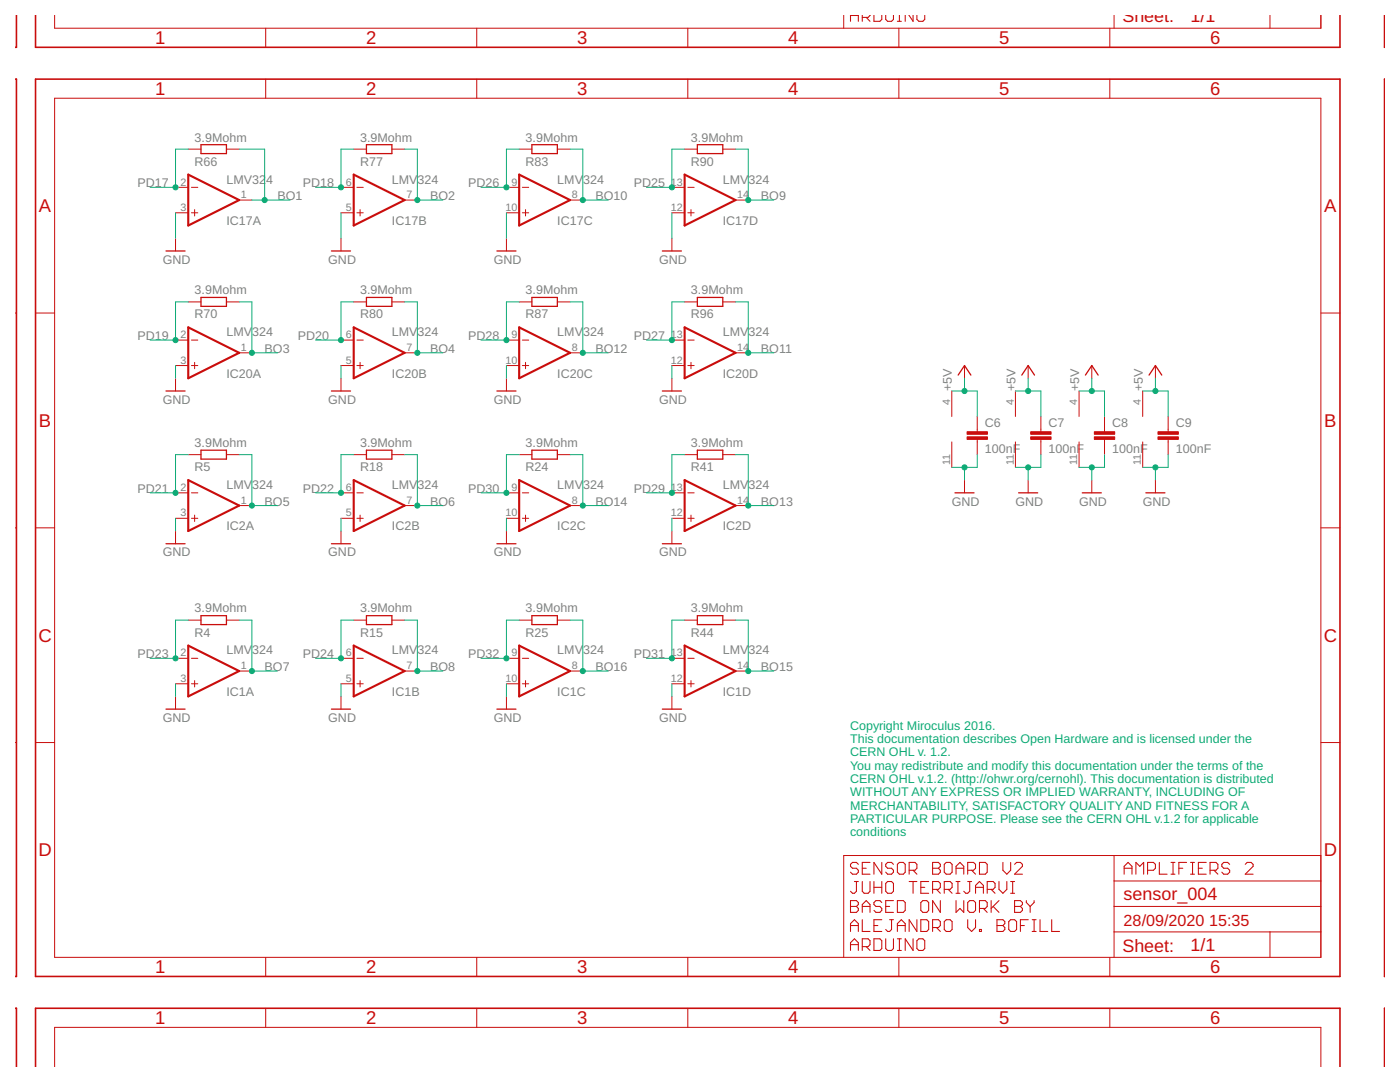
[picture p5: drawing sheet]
<svg xmlns="http://www.w3.org/2000/svg" width="279mm" height="216mm" viewBox="0 0 279 216" stroke-linecap="round" stroke-linejoin="round" font-family="sans-serif">
<g fill="none" stroke="#c90d0c" stroke-width=".21">
<path d="M169.7 3v1.3M169.7 3.1h1.6M171.3 3v1.3M172.1 3v1.3M172.9 3.5l.7 .8M173.6 3l-.4 .5h-1.1M174.4 3v1.3h1.2l.4-.4v-.9M176.8 3v.9l.3 .4h.8l.4-.4v-.9M179.1 4.3h.8M179.5 3v1.3M180.7 3v1.3M181.4 3l.8 1.3v-1.3"/>
<path d="M183 3v.9l.4 .4h.8l.4-.4v-.9M169.7 179.7h1.2l.4 .4v.4l-.4 .4 .4 .4v.4l-.4 .4h-1.2zM170.5 175.9h.8M170.9 175.9v1.9l-.4 .4h-.4l-.4-.4M171.3 172.5l-.4-.4h-.8l-.4 .4v.4l.4 .3h.8l.4 .5v.3l-.4 .4h-.8l-.4-.4M172.1 175.9v1.9l.4 .4h.7l.4-.4v-1.9M172.1 173.2h.8M173.6 172.1h-1.5v2.3h1.5M174.4 175.9v2.3M174.4 177.1h1.6M176 172.1v2.3l-1.6-2.3v2.3M176 175.9v2.3"/>
<path d="M176.8 176.3l.3-.4h.8l.4 .4v1.5l-.4 .4h-.8l-.3-.4zM178.3 172.5l-.4-.4h-.8l-.3 .4v.4l.3 .3h.8l.4 .5v.3l-.4 .4h-.8l-.3-.4M178.3 179.7h-1.5v2.4h1.5M179.1 172.5l.4-.4h.8l.4 .4v1.5l-.4 .4h-.8l-.4-.4zM179.1 179.7h1.2l.4 .4v1.6l-.4 .4h-1.2zM181.4 173.7h1.2l.4-.5v-.7l-.4-.4h-1.2v2.3M181.4 175.9h1.6M182.2 175.9v2.3M182.2 173.7l.8 .7M183.8 177.1h.8M185.3 175.9h-1.5v2.3h1.5M186.1 172.1h1.2l.4 .4v.4l-.4 .3 .4 .5v.3l-.4 .4h-1.2z"/>
<path d="M186.1 173.2h1.2M186.1 177.5h1.2l.4-.4v-.8l-.4-.4h-1.2v2.3M186.9 177.5l.8 .7M187.7 179.7v2.4l-1.6-2.4v2.4M188.4 172.5l.4-.4h.8l.4 .4v1.5l-.4 .4h-.8l-.4-.4zM188.4 177.5h1.2l.4-.4v-.8l-.4-.4h-1.2v2.3M189.2 177.5l.8 .7M190.8 173.2h1.5M190.8 174.4v-1.5l.8-.8 .7 .8v1.5M190.8 179.7v2.4l.8-.8 .7 .8v-2.4M190.8 178.2h.8M190.8 175.9h.8"/>
<path d="M191.2 175.9v2.3M193.1 173.7h1.2l.4-.5v-.7l-.4-.4h-1.2v2.3M193.1 175.9h.8M193.5 175.9v1.9l-.4 .4h-.4l-.4-.4M193.9 173.7l.8 .7M194.7 178.2v-1.5l.8-.8 .8 .8v1.5M194.7 177.1h1.6M195.5 172.1h1.1l.4 .4v1.5l-.4 .4h-1.1zM197 177.5h1.2l.4-.4v-.8l-.4-.4h-1.2v2.3M197.8 177.5l.8 .7M197.8 179.7v2.4M199.4 175.9v1.6l.8 .7 .7-.7v-1.6"/>
<path d="M199.4 179.7l-1.6 1.6M200.2 172.1v1.6l.7 .7 .8-.7v-1.6M201.7 178.2h.8M201.7 175.9h.8M202.1 175.9v2.3M202.5 172.5l.4-.4h.7l.4 .4v.4l-1.5 1.5h1.5M202.5 179.7h1.1l.4 .4v.4l-.4 .4 .4 .4v.4l-.4 .4h-1.1zM204.8 179.7v.4l.8 .8M206.4 179.7v.4l-.8 .8M224.3 173.2h1.6M224.3 174.4v-1.5l.8-.8 .8 .8v1.5M226.7 174.4v-2.3l.8 .8 .7-.8v2.3"/>
<path d="M229 173.7h1.2l.4-.5v-.7l-.4-.4h-1.2v2.3M231.4 172.1v2.3h1.5M233.7 172.1h.8M233.7 174.4h.8M234.1 172.1v2.3M235.3 173.2h.8M236.8 172.1h-1.5v2.3M237.6 172.1h.8M237.6 174.4h.8M238 172.1v2.3M239.2 173.2h.7M240.7 172.1h-1.5v2.3h1.5"/>
<path d="M241.5 173.7h1.2l.4-.5v-.7l-.4-.4h-1.2v2.3M242.3 173.7l.8 .7M245.4 172.5l-.4-.4h-.8l-.4 .4v.4l.4 .3h.8l.4 .5v.3l-.4 .4h-.8l-.4-.4M248.5 172.5l.4-.4h.8l.4 .4v.4l-1.6 1.5h1.6M169.7 185.9v-1.6l.8-.8 .8 .8v1.6M169.7 189.7v-1.6l.8-.8 .8 .8v1.6M169.7 180.9h1.2M169.7 184.7h1.6M169.7 188.5h1.6M172.1 182.1v-1.6l.8-.8 .7 .8v1.6M172.1 183.5v2.4h1.5M172.1 188.9h1.1l.4-.4v-.8l-.4-.4h-1.1v2.4"/>
<path d="M172.1 180.9h1.5M172.9 188.9l.7 .8M174.4 187.3h1.2l.4 .4v1.6l-.4 .4h-1.2zM174.4 184.7h.8M176 180.1l-.4-.4h-.8l-.4 .4v.4l.4 .4h.8l.4 .4v.4l-.4 .4h-.8l-.4-.4M176 183.5h-1.6v2.4h1.6M176.8 187.3v2l.3 .4h.8l.4-.4v-2M176.8 180.9h.7M177.5 183.5h.8M177.9 183.5v2l-.4 .4h-.4l-.3-.4M179.1 185.9v-1.6l.8-.8 .8 .8v1.6M179.1 184.7h1.6"/>
<path d="M179.1 187.3h.8M179.1 189.7h.8M179.5 187.3v2.4M182.2 187.3v2.4l-1.5-2.4v2.4M183 183.5v2.4l-1.6-2.4v2.4M183 187.7l.4-.4h.8l.4 .4v1.6l-.4 .4h-.8l-.4-.4zM183.8 180.1l.4-.4h.8l.3 .4v1.6l-.3 .4h-.8l-.4-.4zM183.8 183.5h1.2l.3 .4v1.6l-.3 .4h-1.2zM186.1 185.1h1.2l.4-.4v-.8l-.4-.4h-1.2v2.4M186.9 185.1l.8 .8M188.4 183.9l.4-.4h.8l.4 .4v1.6l-.4 .4h-.8l-.4-.4zM193.1 180.1l.4-.4h.8l.4 .4v1.6l-.4 .4h-.8l-.4-.4z"/>
<path d="M193.1 183.5v1.6l.8 .8 .8-.8v-1.6M195.5 181.3h1.1l.4-.4v-.8l-.4-.4h-1.1v2.4M195.5 185.5h.4v.4h-.4zM196.3 181.3l.7 .8M198.2 180.9l1.2 1.2M199 184.7h1.2M199 183.5h1.2l.3 .4v.4l-.3 .4 .3 .4v.4l-.3 .4h-1.2zM201.3 183.9l.4-.4h.8l.4 .4v1.6l-.4 .4h-.8l-.4-.4zM202.5 180.9h1.1M203.6 184.7h.8M205.2 183.5h-1.6v2.4M205.6 180.9v1.2"/>
<path d="M206 185.9h.8M206 183.5h.8M206.4 183.5v2.4M207.6 183.5v2.4h1.5M209.9 183.5v2.4h1.6"/>
</g>
<path d="M3 15.8h.3v179h-.3M3.3 3v6.4h-.3M7.1 3v6.4h260.3v-6.4M7.1 15.8h260.3v179h-260.3zM276.3 3v6.4h.1M276.4 15.8h-.1v179h.1M3 201.2h.3v11.7M7.1 212.9v-11.7h260.3v11.7M276.4 201.2h-.1v11.7" fill="none" stroke="#c90d0c" stroke-width=".32"/>
<g fill="none" stroke="#c90d0c" stroke-width=".2">
<path d="M10.9 3v2.6h252.7v-2.6M10.9 19.6h252.7v171.4h-252.7zM53 5.6v3.8M53 15.8v3.8M95.1 5.6v3.8M95.1 15.8v3.8M137.3 5.6v3.8M137.3 15.8v3.8M168.4 3v2.6M179.4 5.6v3.8M179.4 15.8v3.8M221.5 5.6v3.8"/>
<path d="M221.5 15.8v3.8M222.3 3v2.6M253.4 3v2.6M35 37.4h2.6M37.6 29.8h2.5M38.2 37.4h1.3M45.2 29.8h2.5M47.7 39.9h2.6M68.1 37.4h2.5M70.6 29.8h2.5M71.2 37.4h1.3M78.2 29.8h2.6"/>
<path d="M80.8 39.9h2.5M101.1 37.4h2.5M103.6 29.8h2.6M104.2 37.4h1.3M111.2 29.8h2.6M113.8 39.9h2.5M134.1 37.4h2.5M136.6 29.8h2.6M137.3 37.4h1.2M144.3 29.8h2.5M146.8 39.9h2.5M35 42.5h2.6"/>
<path d="M35 47.5v2.6M38.2 42.5h1.3M38.8 41.8v1.3M68.1 42.5h2.5M68.1 47.5v2.6M71.2 42.5h1.3M71.9 41.8v1.3M101.1 42.5h2.5M101.1 47.5v2.6M104.2 42.5h1.3M104.9 41.8v1.3M134.1 42.5h2.5"/>
<path d="M134.1 47.5v2.6M137.3 42.5h1.2M137.9 41.8v1.3M3 62.5h.3M7.1 62.5h3.8M35 72.9h2.6M35 67.9h2.6M35 75.5v2.5M37.6 60.2h2.5M38.2 72.9h1.3M38.2 67.9h1.3M38.8 72.3v1.3"/>
<path d="M45.2 60.2h2.5M47.7 70.4h2.6M68.1 72.9h2.5M68.1 67.9h2.5M68.1 75.5v2.5M70.6 60.2h2.5M71.2 72.9h1.3M71.2 67.9h1.3M71.9 72.3v1.3M78.2 60.2h2.6M80.8 70.4h2.5M101.1 72.9h2.5"/>
<path d="M101.1 67.9h2.5M101.1 75.5v2.5M103.6 60.2h2.6M104.2 72.9h1.3M104.2 67.9h1.3M104.9 72.3v1.3M111.2 60.2h2.6M113.8 70.4h2.5M134.1 72.9h2.5M134.1 67.9h2.5M134.1 75.5v2.5M136.6 60.2h2.6"/>
<path d="M137.3 72.9h1.2M137.3 67.9h1.2M137.9 72.3v1.3M144.3 60.2h2.5M146.8 70.4h2.5M189.9 78v5.1M192.5 72.9v2.6M202.6 78v5.1M205.2 72.9v2.6M215.3 78v5.1M217.9 72.9v2.6M228 78v5.1"/>
<path d="M230.6 72.9v2.6M263.6 62.5h3.8M276.3 62.5h.1M35 98.3h2.6M37.6 90.7h2.5M38.2 98.3h1.3M45.2 90.7h2.5M68.1 98.3h2.5M70.6 90.7h2.5M71.2 98.3h1.3M78.2 90.7h2.6M101.1 98.3h2.5"/>
<path d="M103.6 90.7h2.6M104.2 98.3h1.3M111.2 90.7h2.6M134.1 98.3h2.5M136.6 90.7h2.6M137.3 98.3h1.2M144.3 90.7h2.5M189.9 88.2v5.1M192.5 95.8v2.5M195 83.1v3M195 87.7v3M202.6 88.2v5.1"/>
<path d="M205.2 95.8v2.5M207.7 83.1v3M207.7 87.7v3M215.3 88.2v5.1M217.9 95.8v2.5M220.4 83.1v3M220.4 87.7v3M228 88.2v5.1M230.6 95.8v2.5M233.1 83.1v3M233.1 87.7v3M3 105.3h.3"/>
<path d="M7.1 105.3h3.8M35 103.4h2.6M35 106v2.5M38.2 103.4h1.3M38.8 102.8v1.3M47.7 100.9h2.6M68.1 103.4h2.5M68.1 106v2.5M71.2 103.4h1.3M71.9 102.8v1.3M80.8 100.9h2.5M101.1 103.4h2.5"/>
<path d="M101.1 106v2.5M104.2 103.4h1.3M104.9 102.8v1.3M113.8 100.9h2.5M134.1 103.4h2.5M134.1 106v2.5M137.3 103.4h1.2M137.9 102.8v1.3M146.8 100.9h2.5M263.6 105.3h3.8M276.3 105.3h.1M35 136.4h2.6"/>
<path d="M35 131.4h2.6M35 139v2.5M37.6 123.7h2.5M38.2 136.4h1.3M38.2 131.4h1.3M38.8 135.8v1.3M45.2 123.7h2.5M47.7 133.9h2.6M68.1 136.4h2.5M68.1 131.4h2.5M68.1 139v2.5M70.6 123.7h2.5"/>
<path d="M71.2 136.4h1.3M71.2 131.4h1.3M71.9 135.8v1.3M78.2 123.7h2.6M80.8 133.9h2.5M101.1 136.4h2.5M101.1 131.4h2.5M101.1 139v2.5M103.6 123.7h2.6M104.2 136.4h1.3M104.2 131.4h1.3M104.9 135.8v1.3"/>
<path d="M111.2 123.7h2.6M113.8 133.9h2.5M134.1 136.4h2.5M134.1 131.4h2.5M134.1 139v2.5M136.6 123.7h2.6M137.3 136.4h1.2M137.3 131.4h1.2M137.9 135.8v1.3M144.3 123.7h2.5M146.8 133.9h2.5M3 148.2h.3"/>
<path d="M7.1 148.2h3.8M263.6 148.2h3.8M276.3 148.2h.1M222.3 170.7v20.3M222.3 175.8h41.3M263.6 170.7h-95.2v20.3M53 191v3.8M95.1 191v3.8M137.3 191v3.8M179.4 191v3.8M221.5 191v3.8M222.3 185.9h41.3"/>
<path d="M222.3 180.9h41.3M253.4 185.9v5.1M10.9 212.9v-7.9h252.7v7.9M53 201.2v3.8M95.1 201.2v3.8M137.3 201.2v3.8M179.4 201.2v3.8M221.5 201.2v3.8"/>
</g>
<g fill="none" stroke="#c90d0c" stroke-width=".42">
<path d="M37.6 34.8l10.1 5.1-10.1 5.1zM70.6 34.8l10.2 5.1-10.2 5.1zM103.6 34.8l10.2 5.1-10.2 5.1zM136.6 34.8l10.2 5.1-10.2 5.1zM37.6 65.3l10.1 5.1-10.1 5.1zM70.6 65.3l10.2 5.1-10.2 5.1zM103.6 65.3l10.2 5.1-10.2 5.1zM136.6 65.3l10.2 5.1-10.2 5.1zM37.6 95.8l10.1 5.1-10.1 5.1zM70.6 95.8l10.2 5.1-10.2 5.1zM103.6 95.8l10.2 5.1-10.2 5.1zM136.6 95.8l10.2 5.1-10.2 5.1z"/>
<path d="M37.6 128.8l10.1 5.1-10.1 5.1zM70.6 128.8l10.2 5.1-10.2 5.1zM103.6 128.8l10.2 5.1-10.2 5.1zM136.6 128.8l10.2 5.1-10.2 5.1z"/>
</g>
<g fill="none" stroke="#c90d0c" stroke-width=".25">
<path d="M40.1 28.9h5.1v1.7h-5.1zM73.1 28.9h5.1v1.7h-5.1zM106.2 28.9h5v1.7h-5zM139.2 28.9h5.1v1.7h-5.1zM33.1 50.1h3.8M40.1 59.4h5.1v1.7h-5.1zM66.1 50.1h3.9M73.1 59.4h5.1v1.7h-5.1zM99.2 50.1h3.8M106.2 59.4h5v1.7h-5zM132.2 50.1h3.8M139.2 59.4h5.1v1.7h-5.1z"/>
<path d="M33.1 78h3.8M66.1 78h3.9M99.2 78h3.8M132.2 78h3.8M191.2 74.8l1.3-1.9 1.3 1.9M203.9 74.8l1.3-1.9 1.3 1.9M216.6 74.8l1.3-1.9 1.3 1.9M229.3 74.8l1.3-1.9 1.3 1.9M40.1 89.8h5.1v1.8h-5.1zM73.1 89.8h5.1v1.8h-5.1zM106.2 89.8h5v1.8h-5zM139.2 89.8h5.1v1.8h-5.1z"/>
<path d="M190.6 98.3h3.8M203.3 98.3h3.8M216 98.3h3.8M228.7 98.3h3.8M33.1 108.5h3.8M66.1 108.5h3.9M99.2 108.5h3.8M132.2 108.5h3.8M40.1 122.9h5.1v1.7h-5.1zM73.1 122.9h5.1v1.7h-5.1zM106.2 122.9h5v1.7h-5zM139.2 122.9h5.1v1.7h-5.1z"/>
<path d="M33.1 141.5h3.8M66.1 141.5h3.9M99.2 141.5h3.8M132.2 141.5h3.8"/>
</g>
<g fill="#c90d0c" stroke="#c90d0c" stroke-width=".2">
<path d="M193 87.2h4.1v.5h-4.1z"/>
<path d="M193 86.1h4.1v.6h-4.1z"/>
<path d="M205.7 87.2h4.1v.5h-4.1z"/>
<path d="M205.7 86.1h4.1v.6h-4.1z"/>
<path d="M218.4 87.2h4.1v.5h-4.1z"/>
<path d="M218.4 86.1h4.1v.6h-4.1z"/>
<path d="M231.1 87.2h4.1v.5h-4.1z"/>
<path d="M231.1 86.1h4.1v.6h-4.1z"/>
</g>
<g fill="none" stroke="#0dab76" stroke-width=".2">
<path d="M37.6 29.8h-2.6v7.6h-5M47.7 29.8h5.1v10.1M50.3 39.9h7.6M70.6 29.8h-2.5v7.6h-5.1M80.8 29.8h2.5v10.1h5.1M103.6 29.8h-2.5v7.6h-5.1M113.8 29.8h2.5v10.1h5.1M136.6 29.8h-2.5v7.6h-5.1M146.8 29.8h2.5v10.1h5.1M35 42.5v5M68.1 42.5v5M101.1 42.5v5"/>
<path d="M134.1 42.5v5M35 72.9v2.6M37.6 60.2h-2.6v7.7h-5M47.7 60.2h2.6v10.2h5.1M68.1 72.9v2.6M70.6 60.2h-2.5v7.7h-5.1M80.8 60.2h2.5v10.2h5.1M101.1 72.9v2.6M103.6 60.2h-2.5v7.7h-5.1M113.8 60.2h2.5v10.2h5.1M134.1 72.9v2.6M136.6 60.2h-2.5v7.7h-5.1"/>
<path d="M146.8 60.2h2.5v10.2h5.1M189.9 78h5.1v5.1M192.5 75.5v2.5M202.6 78h5.1v5.1M205.2 75.5v2.5M215.3 78h5.1v5.1M217.9 75.5v2.5M228 78h5.1v5.1M230.6 75.5v2.5M37.6 90.7h-2.6v7.6h-5M47.7 90.7h2.6v10.2h5.1M70.6 90.7h-2.5v7.6h-5.1"/>
<path d="M80.8 90.7h2.5v10.2h5.1M103.6 90.7h-2.5v7.6h-5.1M113.8 90.7h2.5v10.2h5.1M136.6 90.7h-2.5v7.6h-5.1M146.8 90.7h2.5v10.2h5.1M192.5 93.3v2.5M195 90.7v2.6h-5.1M205.2 93.3v2.5M207.7 90.7v2.6h-5.1M217.9 93.3v2.5M220.4 90.7v2.6h-5.1M230.6 93.3v2.5"/>
<path d="M233.1 90.7v2.6h-5.1M35 103.4v2.6M68.1 103.4v2.6M101.1 103.4v2.6M134.1 103.4v2.6M35 136.4v2.6M37.6 123.7h-2.6v7.7h-5M47.7 123.7h2.6v10.2h5.1M68.1 136.4v2.6M70.6 123.7h-2.5v7.7h-5.1M80.8 123.7h2.5v10.2h5.1M101.1 136.4v2.6"/>
<path d="M103.6 123.7h-2.5v7.7h-5.1M113.8 123.7h2.5v10.2h5.1M134.1 136.4v2.6M136.6 123.7h-2.5v7.7h-5.1M146.8 123.7h2.5v10.2h5.1"/>
</g>
<g fill="#0dab76" stroke="#0dab76" stroke-width=".2">
<circle cx="192.5" cy="93.3" r=".51"/>
<circle cx="205.2" cy="93.3" r=".51"/>
<circle cx="217.9" cy="93.3" r=".51"/>
<circle cx="230.6" cy="93.3" r=".51"/>
<circle cx="192.5" cy="78" r=".51"/>
<circle cx="205.2" cy="78" r=".51"/>
<circle cx="217.9" cy="78" r=".51"/>
<circle cx="230.6" cy="78" r=".51"/>
<circle cx="52.8" cy="39.9" r=".51"/>
<circle cx="83.3" cy="39.9" r=".51"/>
<circle cx="116.3" cy="39.9" r=".51"/>
<circle cx="149.3" cy="39.9" r=".51"/>
<circle cx="134.1" cy="37.4" r=".51"/>
<circle cx="101.1" cy="37.4" r=".51"/>
<circle cx="101.1" cy="67.9" r=".51"/>
<circle cx="134.1" cy="98.3" r=".51"/>
<circle cx="101.1" cy="98.3" r=".51"/>
<circle cx="35" cy="131.4" r=".51"/>
<circle cx="68.1" cy="98.3" r=".51"/>
<circle cx="35" cy="98.3" r=".51"/>
<circle cx="68.1" cy="67.9" r=".51"/>
<circle cx="35" cy="67.9" r=".51"/>
<circle cx="68.1" cy="37.4" r=".51"/>
<circle cx="35" cy="37.4" r=".51"/>
<circle cx="134.1" cy="131.4" r=".51"/>
<circle cx="134.1" cy="67.9" r=".51"/>
<circle cx="68.1" cy="131.4" r=".51"/>
<circle cx="101.1" cy="131.4" r=".51"/>
<circle cx="50.3" cy="70.4" r=".51"/>
<circle cx="83.3" cy="70.4" r=".51"/>
<circle cx="116.3" cy="70.4" r=".51"/>
<circle cx="149.3" cy="70.4" r=".51"/>
<circle cx="50.3" cy="100.9" r=".51"/>
<circle cx="83.3" cy="100.9" r=".51"/>
<circle cx="116.3" cy="100.9" r=".51"/>
<circle cx="149.3" cy="100.9" r=".51"/>
<circle cx="50.3" cy="133.9" r=".51"/>
<circle cx="83.3" cy="133.9" r=".51"/>
<circle cx="116.3" cy="133.9" r=".51"/>
<circle cx="149.3" cy="133.9" r=".51"/>
</g>
<g font-size="3.7" fill="#c90d0c">
<text x="30.9" y="8.8">1</text>
<text x="73.1" y="8.8">2</text>
<text x="115.2" y="8.8">3</text>
<text x="157.3" y="8.8">4</text>
<text x="199.4" y="8.8">5</text>
<text x="241.5" y="8.8">6</text>
<text x="30.9" y="19">1</text>
<text x="73.1" y="19">2</text>
<text x="115.2" y="19">3</text>
<text x="157.3" y="19">4</text>
<text x="199.4" y="19">5</text>
<text x="241.5" y="19">6</text>
<text x="7.8" y="42.3">A</text>
<text x="264.3" y="42.3">A</text>
<text x="7.8" y="85.2">B</text>
<text x="264.3" y="85.2">B</text>
<text x="7.7" y="128">C</text>
<text x="264.2" y="128">C</text>
<text x="7.7" y="170.9">D</text>
<text x="264.2" y="170.9">D</text>
<text x="30.9" y="194.2">1</text>
<text x="73.1" y="194.2">2</text>
<text x="115.2" y="194.2">3</text>
<text x="157.3" y="194.2">4</text>
<text x="199.4" y="194.2">5</text>
<text x="241.5" y="194.2">6</text>
<text x="30.9" y="204.4">1</text>
<text x="73.1" y="204.4">2</text>
<text x="115.2" y="204.4">3</text>
<text x="157.3" y="204.4">4</text>
<text x="199.4" y="204.4">5</text>
<text x="241.5" y="204.4">6</text>
</g>
<g font-size="3.6" fill="#c90d0c">
<text x="224" y="4.5">Sheet:</text>
<text x="237.6" y="4.4">1/1</text>
<text x="224.2" y="179.6">sensor_004</text>
<text x="224" y="189.9">Sheet:</text>
<text x="237.6" y="189.8">1/1</text>
</g>
<g font-size="3.2" fill="#c90d0c">
<text x="224.2" y="-.7">28/09/2020</text>
<text x="241.3" y="-.7">15:35</text>
<text x="224.2" y="184.7">28/09/2020</text>
<text x="241.3" y="184.7">15:35</text>
</g>
<g font-size="2.5" fill="#808080">
<text x="38.8" y="28.2">3.9Mohm</text>
<text x="71.9" y="28.2">3.9Mohm</text>
<text x="104.9" y="28.2">3.9Mohm</text>
<text x="137.9" y="28.2">3.9Mohm</text>
<text x="38.8" y="33">R66</text>
<text x="71.9" y="33">R77</text>
<text x="104.9" y="33">R83</text>
<text x="137.9" y="33">R90</text>
<text x="27.4" y="37.4">PD17</text>
<text x="45.2" y="36.6">LMV32</text>
<text x="53.1" y="36.6">4</text>
<text x="55.3" y="39.9">BO1</text>
<text x="60.4" y="37.4">PD18</text>
<text x="78.2" y="36.6">LMV</text>
<text x="83.4" y="36.6">324</text>
<text x="85.8" y="39.9">BO2</text>
<text x="93.4" y="37.4">PD26</text>
<text x="111.2" y="36.6">LMV</text>
<text x="116.4" y="36.6">324</text>
<text x="118.8" y="39.9">BO10</text>
<text x="126.5" y="37.4">PD25</text>
<text x="144.2" y="36.6">LMV</text>
<text x="149.4" y="36.6">324</text>
<text x="151.9" y="39.9">BO9</text>
<text x="45.2" y="44.9">IC17A</text>
<text x="78.2" y="44.9">IC17B</text>
<text x="111.2" y="44.9">IC17C</text>
<text x="144.2" y="44.9">IC17D</text>
<text x="32.5" y="52.6">GND</text>
<text x="65.5" y="52.6">GND</text>
<text x="98.5" y="52.6">GND</text>
<text x="131.5" y="52.6">GND</text>
<text x="38.8" y="58.7">3.9Mohm</text>
<text x="71.9" y="58.7">3.9Mohm</text>
<text x="104.9" y="58.7">3.9Mohm</text>
<text x="137.9" y="58.7">3.9Mohm</text>
<text x="38.8" y="63.5">R70</text>
<text x="71.9" y="63.5">R80</text>
<text x="104.9" y="63.5">R87</text>
<text x="137.9" y="63.5">R96</text>
<text x="27.4" y="67.9">PD19</text>
<text x="45.2" y="67.1">LMV</text>
<text x="50.3" y="67.1">324</text>
<text x="52.8" y="70.4">BO3</text>
<text x="59.4" y="67.9">PD20</text>
<text x="78.2" y="67.1">LMV</text>
<text x="83.4" y="67.1">324</text>
<text x="85.8" y="70.4">BO4</text>
<text x="93.4" y="67.9">PD28</text>
<text x="111.2" y="67.1">LMV</text>
<text x="116.4" y="67.1">324</text>
<text x="118.8" y="70.4">BO12</text>
<text x="126.5" y="67.9">PD27</text>
<text x="144.2" y="67.1">LMV</text>
<text x="149.4" y="67.1">324</text>
<text x="151.9" y="70.4">BO11</text>
<text x="45.2" y="75.3">IC20A</text>
<text x="78.2" y="75.3">IC20B</text>
<text x="111.2" y="75.3">IC20C</text>
<text x="144.2" y="75.3">IC20D</text>
<text x="32.5" y="80.6">GND</text>
<text x="65.5" y="80.6">GND</text>
<text x="98.5" y="80.6">GND</text>
<text x="131.5" y="80.6">GND</text>
<text x="190" y="78" transform="rotate(-90 190 78)">+5V</text>
<text x="202.7" y="78" transform="rotate(-90 202.7 78)">+5V</text>
<text x="215.4" y="78" transform="rotate(-90 215.4 78)">+5V</text>
<text x="228.1" y="78" transform="rotate(-90 228.1 78)">+5V</text>
<text x="38.8" y="89.2">3.9Mohm</text>
<text x="71.9" y="89.2">3.9Mohm</text>
<text x="104.9" y="89.2">3.9Mohm</text>
<text x="137.9" y="89.2">3.9Mohm</text>
<text x="196.6" y="85.3">C6</text>
<text x="209.3" y="85.3">C7</text>
<text x="222" y="85.3">C8</text>
<text x="234.7" y="85.3">C9</text>
<text x="38.8" y="94">R5</text>
<text x="71.9" y="94">R18</text>
<text x="104.9" y="94">R24</text>
<text x="137.9" y="94">R41</text>
<text x="196.6" y="90.3">100nF</text>
<text x="209.3" y="90.3">100nF</text>
<text x="222" y="90.3">100nF</text>
<text x="234.7" y="90.3">100nF</text>
<text x="27.4" y="98.3">PD21</text>
<text x="45.2" y="97.6">LMV</text>
<text x="50.3" y="97.6">324</text>
<text x="52.8" y="100.9">BO5</text>
<text x="60.4" y="98.3">PD22</text>
<text x="78.2" y="97.6">LMV</text>
<text x="83.4" y="97.6">324</text>
<text x="85.8" y="100.9">BO6</text>
<text x="93.4" y="98.3">PD30</text>
<text x="111.2" y="97.6">LMV</text>
<text x="116.4" y="97.6">324</text>
<text x="118.8" y="100.9">BO14</text>
<text x="126.5" y="98.3">PD29</text>
<text x="144.2" y="97.6">LMV</text>
<text x="149.4" y="97.6">324</text>
<text x="151.9" y="100.9">BO13</text>
<text x="190" y="100.9">GND</text>
<text x="202.7" y="100.9">GND</text>
<text x="215.4" y="100.9">GND</text>
<text x="228.1" y="100.9">GND</text>
<text x="45.2" y="105.8">IC2A</text>
<text x="78.2" y="105.8">IC2B</text>
<text x="111.2" y="105.8">IC2C</text>
<text x="144.2" y="105.8">IC2D</text>
<text x="32.5" y="111">GND</text>
<text x="65.5" y="111">GND</text>
<text x="98.5" y="111">GND</text>
<text x="131.5" y="111">GND</text>
<text x="38.8" y="122.2">3.9Mohm</text>
<text x="71.9" y="122.2">3.9Mohm</text>
<text x="104.9" y="122.2">3.9Mohm</text>
<text x="137.9" y="122.2">3.9Mohm</text>
<text x="27.4" y="131.4">PD23</text>
<text x="38.8" y="127">R4</text>
<text x="45.2" y="130.6">LMV</text>
<text x="50.3" y="130.6">324</text>
<text x="60.4" y="131.4">PD24</text>
<text x="71.9" y="127">R15</text>
<text x="78.2" y="130.6">LMV</text>
<text x="83.4" y="130.6">324</text>
<text x="93.4" y="131.4">PD32</text>
<text x="104.9" y="127">R25</text>
<text x="111.2" y="130.6">LMV</text>
<text x="116.4" y="130.6">324</text>
<text x="126.5" y="131.4">PD31</text>
<text x="137.9" y="127">R44</text>
<text x="144.2" y="130.6">LMV</text>
<text x="149.4" y="130.6">324</text>
<text x="52.8" y="133.9">BO7</text>
<text x="85.8" y="133.9">BO8</text>
<text x="118.8" y="133.9">BO16</text>
<text x="151.9" y="133.9">BO15</text>
<text x="45.2" y="138.8">IC1A</text>
<text x="78.2" y="138.8">IC1B</text>
<text x="111.2" y="138.8">IC1C</text>
<text x="144.2" y="138.8">IC1D</text>
<text x="32.5" y="144">GND</text>
<text x="65.5" y="144">GND</text>
<text x="98.5" y="144">GND</text>
<text x="131.5" y="144">GND</text>
</g>
<g font-size="2.5" fill="#0dab76">
<text x="169.6" y="145.6">Copyright Miroculus 2016.</text>
<text x="169.6" y="148.2">This documentation describes Open Hardware and is licensed under the</text>
<text x="169.6" y="150.9">CERN OHL v. 1.2.</text>
<text x="169.6" y="153.6">You may redistribute and modify this documentation under the terms of the</text>
<text x="169.6" y="156.2">CERN OHL v.1.2. (http://ohwr.org/cernohl). This documentation is distributed</text>
<text x="169.6" y="158.9">WITHOUT ANY EXPRESS OR IMPLIED WARRANTY, INCLUDING OF</text>
<text x="169.6" y="161.6">MERCHANTABILITY, SATISFACTORY QUALITY AND FITNESS FOR A</text>
<text x="169.6" y="164.2">PARTICULAR PURPOSE. Please see the CERN OHL v.1.2 for applicable</text>
<text x="169.6" y="166.9">conditions</text>
</g>
<g font-size="2.1" fill="#808080">
<text x="36" y="37">2</text>
<text x="48.1" y="39.6">1</text>
<text x="69" y="37">6</text>
<text x="81.1" y="39.6">7</text>
<text x="102.1" y="37">9</text>
<text x="114.1" y="39.6">8</text>
<text x="133.9" y="37">13</text>
<text x="147.1" y="39.6">14</text>
<text x="36" y="42.1">3</text>
<text x="69" y="42.1">5</text>
<text x="100.9" y="42.1">10</text>
<text x="133.9" y="42.1">12</text>
<text x="36" y="67.5">2</text>
<text x="48.1" y="70">1</text>
<text x="69" y="67.5">6</text>
<text x="81.1" y="70">7</text>
<text x="102.1" y="67.5">9</text>
<text x="114.1" y="70">8</text>
<text x="133.9" y="67.5">13</text>
<text x="147.1" y="70">14</text>
<text x="36" y="72.6">3</text>
<text x="69" y="72.6">5</text>
<text x="100.9" y="72.6">10</text>
<text x="133.9" y="72.6">12</text>
<text x="189.6" y="80.8" transform="rotate(-90 189.6 80.8)">4</text>
<text x="202.3" y="80.8" transform="rotate(-90 202.3 80.8)">4</text>
<text x="215" y="80.8" transform="rotate(-90 215 80.8)">4</text>
<text x="227.7" y="80.8" transform="rotate(-90 227.7 80.8)">4</text>
<text x="189.6" y="92.7" transform="rotate(-90 189.6 92.7)">11</text>
<text x="202.3" y="92.7" transform="rotate(-90 202.3 92.7)">11</text>
<text x="215" y="92.7" transform="rotate(-90 215 92.7)">11</text>
<text x="227.7" y="92.7" transform="rotate(-90 227.7 92.7)">11</text>
<text x="36" y="98">2</text>
<text x="48.1" y="100.5">1</text>
<text x="69" y="98">6</text>
<text x="81.1" y="100.5">7</text>
<text x="102.1" y="98">9</text>
<text x="114.1" y="100.5">8</text>
<text x="133.9" y="98">13</text>
<text x="147.1" y="100.5">14</text>
<text x="36" y="103.1">3</text>
<text x="69" y="103.1">5</text>
<text x="100.9" y="103.1">10</text>
<text x="133.9" y="103.1">12</text>
<text x="36" y="131">2</text>
<text x="69" y="131">6</text>
<text x="102.1" y="131">9</text>
<text x="133.9" y="131">13</text>
<text x="36" y="136.1">3</text>
<text x="48.1" y="133.5">1</text>
<text x="69" y="136.1">5</text>
<text x="81.1" y="133.5">7</text>
<text x="100.9" y="136.1">10</text>
<text x="114.1" y="133.5">8</text>
<text x="133.9" y="136.1">12</text>
<text x="147.1" y="133.5">14</text>
</g>
</svg>
